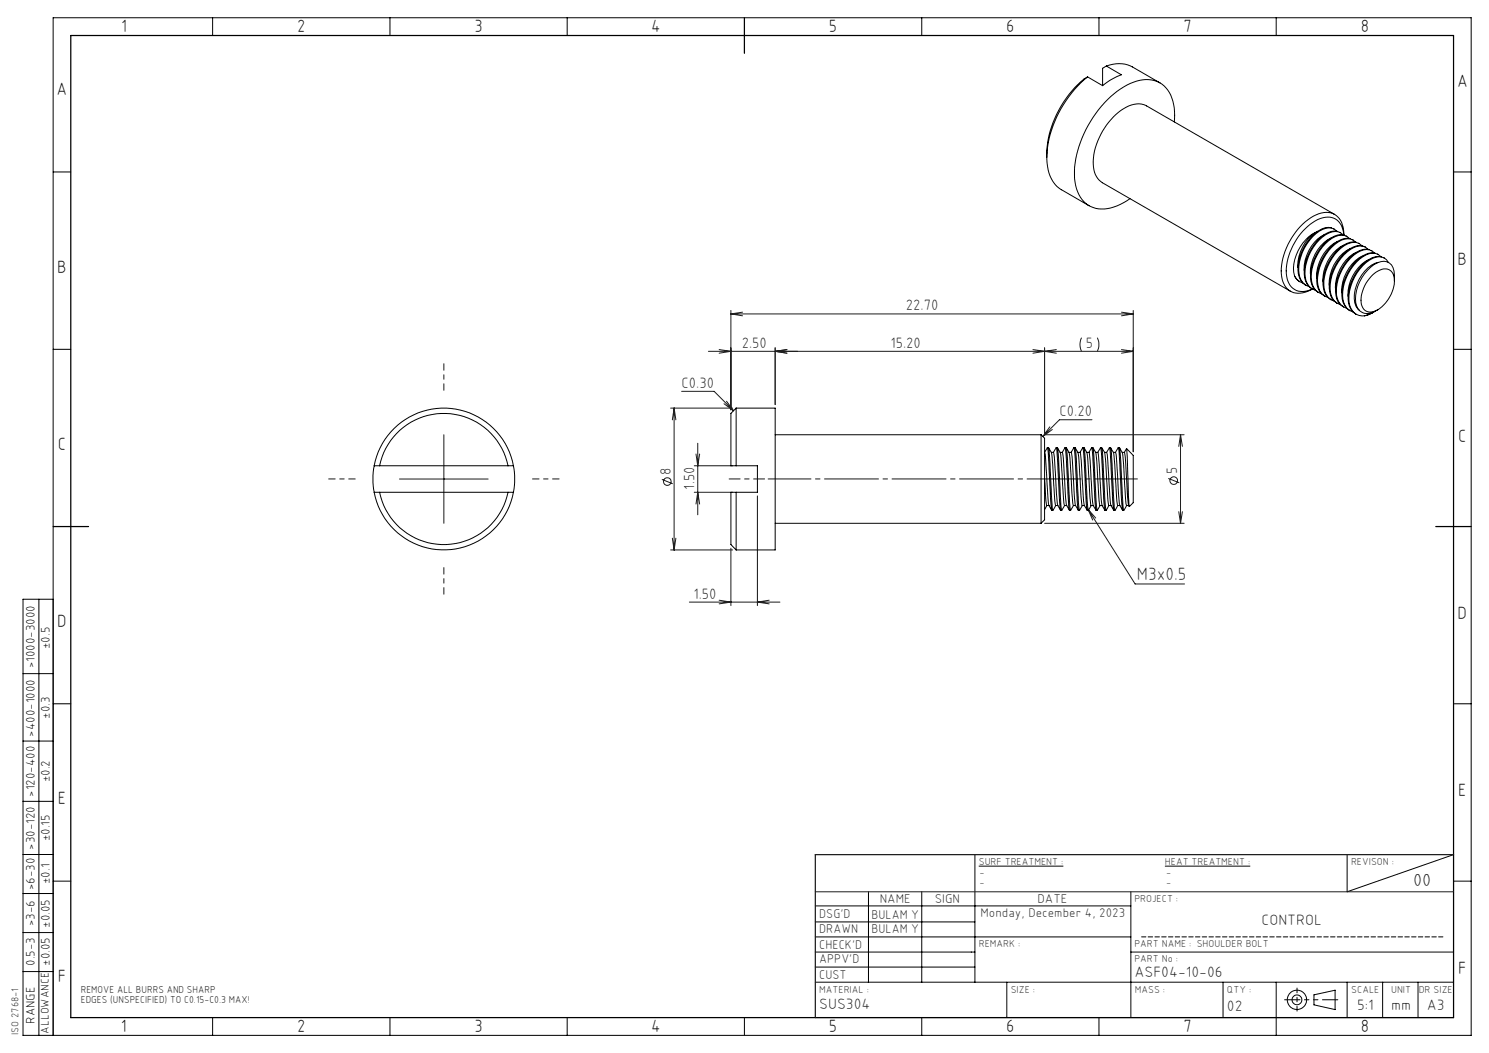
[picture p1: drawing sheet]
<svg xmlns="http://www.w3.org/2000/svg" width="420mm" height="297mm" viewBox="0 0 420 297" stroke-linecap="round" stroke-linejoin="round" font-family="sans-serif">
<g fill="none" stroke="#191924" stroke-width=".28">
<path d="M199.8 99.1h119.9M202.8 98.6l3.4 .5-3.4 .5M206.2 87.6v28M206.2 88.5h113.5M206.2 88.5l3.2 .6M209.4 88l-3.2 .5M218.7 98.1v16M222 98.6l-3.3 .5 3.3 .5M291.4 98.6l3.2 .5M294.6 98.1v24.5h39.4M294.6 99.1l-3.2 .5M294.6 99.1l3.4 .5"/>
<path d="M298 98.6l-3.4 .5M305.1 95.2l-.5 1.8 .5 2.1M309.5 95.2l.5 1.5-.1 1.2-.4 1.2M316.3 98.6l3.4 .5M316.3 88l3.4 .5M319.7 87.6v39.8M319.7 99.1l-3.4 .5M319.7 88.5l-3.4 .6M189.2 115.1h17.5M190.1 115.1v40M190.1 115.1l.5 3.3M190.1 115.1l-.4 3.3"/>
<path d="M192.3 110.4h9.1l5.5 5.4M204.2 113.9l2.7 1.9M204.9 113.2l2 2.6M308 118.4h-9.2l-4.7 4.7M112.7 135.1h25M125.2 122.6v25M186.7 135.2l3.1 1.3M195.8 131.4h10.9M195.8 138.8h10.9M196.3 128.1l.5 3.3 .5-3.3M196.8 125v20.2M213.6 139.9v30.9"/>
<path d="M296.1 120.4l-2 2.7M296.8 121.1l-2.7 2M329.5 134.9l3.1 1.3M333 122.6v25M333 122.6l.5 3.3M333 122.6l-.5 3.3M189.2 155.1h17.5M189.7 151.8l.4 3.3M190.6 151.8l-.5 3.3M196.3 142.2l.5-3.4 .5 3.4M206.2 154.6v16.2M294.6 147.6h39.4"/>
<path d="M306.9 143.6l13.3 21.1h13.9M306.9 143.6l2.2 2.5M306.9 143.6l1.3 3.1M332.5 144.3l.5 3.3M333.5 144.3l-.5 3.3M194.5 169.8h25.5M202.8 169.3l3.4 .5-3.4 .5M217 169.3l-3.4 .5 3.4 .5M230 251.5h180"/>
<circle cx="188.2" cy="135.8" r="1.07"/>
<circle cx="331.1" cy="135.6" r="1.08"/>
</g>
<g fill="none" stroke="#000" stroke-width=".28">
<path d="M60 5v5M110 5v5M160 5v5M260 5v5M310 5v5M312.1 18.6l4.2 2.5a18.1 18.1 0 0 0-5.3 3.1M312.1 18.6a8.9 8.9 0 0 1 7.3 .3l7.8 4.5M312.1 18.6l-1.1 .7v4.9M360 5v5M306.8 21.7a30.8 30.8 0 0 0-11.5 24.3 9.3 9.3 0 0 0 4.1 7.5l7.8 4.5M306.8 21.7a28.3 28.3 0 0 0-10.2 14 23.8 23.8 0 0 0-1.3 8.7M306.8 21.7l4.2 2.5"/>
<path d="M331.3 34.4a11.8 11.8 0 0 0-3.5-10.7 9.2 9.2 0 0 0-9.9 .3 30.9 30.9 0 0 0-14.8 25.4 9.5 9.5 0 0 0 4.5 8.8 10.7 10.7 0 0 0 10.3-1.6l.8-.6M15 48.5h5M410 48.5h5M365.2 77.9l.6 .9 .8 .6M365.2 77.9a3.4 3.4 0 0 0 2.3 1.9M370.9 65.6a12.1 12.1 0 0 0-6 11.2l.3 1.1M370.9 65.6a11.6 11.6 0 0 0-4.8 9.9M371.7 65.2l-.8 .4M373.6 66.1a11.1 11.1 0 0 0-5.7 10.4M375.4 67.2a11.1 11.1 0 0 0-5.7 10.3M375.6 64.3a4.9 4.9 0 0 0-4.6 1.5 13.6 13.6 0 0 0-4.8 11.5 4.1 4.1 0 0 0 2.2 3.2M376.1 64.5l.2 .1"/>
<path d="M376.5 60.5l-53.1-30.6a6.6 6.6 0 0 0-7.1 1.2 19.3 19.3 0 0 0-7.9 16 5.7 5.7 0 0 0 2.5 4.4l53.1 30.6M377 65.2a3.1 3.1 0 0 0-3.9-.5 13 13 0 0 0-6.5 13.4 3.7 3.7 0 0 0 2.6 2.7M377.2 68.2a11.1 11.1 0 0 0-5.8 10.3M377.3 65.3a4.9 4.9 0 0 0-4.6 1.5 13.6 13.6 0 0 0-4.7 11.5 4 4 0 0 0 2.2 3.2 4.7 4.7 0 0 1-5 .1 4.7 4.7 0 0 1-2.4-4.4 17.3 17.3 0 0 1 9.6-15.5 4.5 4.5 0 0 1 6.6 3.8v.7M377.9 65.5l.2 .1M378.8 66.2a3.1 3.1 0 0 0-3.9-.5 13 13 0 0 0-6.5 13.4 3.7 3.7 0 0 0 2.6 2.7M379 69.2a11.1 11.1 0 0 0-5.8 10.3M379.1 66.2a5.5 5.5 0 0 0-4.4-6.3 11.1 11.1 0 0 0-8.6 4.7 17.8 17.8 0 0 0-4.4 14.2 4.9 4.9 0 0 0 7.2 3.4l1.3-.7M379.1 66.2v.1M379.1 66.3a4.9 4.9 0 0 0-4.6 1.5 13.6 13.6 0 0 0-4.8 11.5 4.3 4.3 0 0 0 2 3.1M379.7 66.5l.2 .2M380.6 67.3a3.1 3.1 0 0 0-4-.6 13.1 13.1 0 0 0-6.5 13.4 3.9 3.9 0 0 0 2.6 2.8"/>
<path d="M380.7 70.2a11.1 11.1 0 0 0-5.7 10.4M380.9 67.3a4.9 4.9 0 0 0-4.6 1.5 13.5 13.5 0 0 0-4.8 11.5 4 4 0 0 0 2.2 3.2M381.4 67.6l.3 .1M382.3 68.3a3.2 3.2 0 0 0-3.9-.6 13.4 13.4 0 0 0-6.7 12.6 4 4 0 0 0 2.8 3.6M382.5 71.2a11.3 11.3 0 0 0-5.8 10.4M382.7 68.4a4.9 4.9 0 0 0-4.7 1.4 13.4 13.4 0 0 0-4.7 11.5 4.1 4.1 0 0 0 2.2 3.3M383.2 68.6l.2 .1M384.1 69.3a3.1 3.1 0 0 0-3.9-.5 13.4 13.4 0 0 0-6.7 12.5 4.1 4.1 0 0 0 2.8 3.6M384.2 72.2a11.3 11.3 0 0 0-5.7 10.4M384.4 69.4a4.9 4.9 0 0 0-4.6 1.5 13.4 13.4 0 0 0-4.7 11.4 4.1 4.1 0 0 0 2.1 3.3M385 69.6l.2 .1M385.9 70.3a3.4 3.4 0 0 0-4.9 0 13.1 13.1 0 0 0-5.5 12.9 3.9 3.9 0 0 0 2.6 2.7"/>
<path d="M386 73.3a11.3 11.3 0 0 0-5.7 10.3M386.2 70.4a4.9 4.9 0 0 0-4.6 1.5 13.6 13.6 0 0 0-4.8 11.5 4.1 4.1 0 0 0 2.2 3.2M386.8 70.6l.2 .2M387.1 77.6a4.1 4.1 0 0 1 5-1.4 4.6 4.6 0 0 1 .9 5.3 9.4 9.4 0 0 1-5.9 6.4 2.73 2.73 0 0 1-3.2-3.2 10.5 10.5 0 0 1 3.2-7.1zM387.6 71.4a3.1 3.1 0 0 0-3.9-.6 13 13 0 0 0-6.5 13.4 3.9 3.9 0 0 0 2.6 2.8M387.9 71.4a4.9 4.9 0 0 0-4.5 1.5 13.5 13.5 0 0 0-4.8 11.5 4.1 4.1 0 0 0 2.2 3.2M388.5 71.6l.2 .2M388.8 74a9 9 0 0 0-6.1 6.2 7 7 0 0 0 .3 7l.4 .3M389.4 72.4a3.4 3.4 0 0 0-4.9 0 13.1 13.1 0 0 0-5.5 12.8 3.7 3.7 0 0 0 2.6 2.7M389.7 72.5a4.9 4.9 0 0 0-4.6 1.4 13.5 13.5 0 0 0-4.7 11.5 4.1 4.1 0 0 0 2.1 3.2M390.3 72.7l.2 .1M391.6 74a2.98 2.98 0 0 0-4.4-1.2 13 13 0 0 0-6.4 13.5 3.7 3.7 0 0 0 4 2.8"/>
<path d="M393.3 79.2v-1.5a3.5 3.5 0 0 0-2.9-4 9.2 9.2 0 0 0-6.9 5.8 8.6 8.6 0 0 0-.4 7.6 3.9 3.9 0 0 0 5.5 .3M15 98.5h5M371.7 82.4l.2 .1M387.3 88.1l-2.5 1M387.7 87.8l-2.9 1.3M410 98.5h5M207.6 115.1v16.3M207.6 115.1l-1.4 1.5v14.8h7.4v7.4h-7.4v14.8l1.4 1.5M207.6 115.1h11.1v40h-11.1M105.6 131.4a20 20 0 0 1 19.6-16.3 20 20 0 0 1 19.6 16.3M105.6 138.8a20 20 0 0 0 19.6 16.3 20 20 0 0 0 19.6-16.3M105.6 131.4a20 20 0 0 0 0 7.4"/>
<path d="M105.6 138.8h39.2M105.6 131.4h39.2M107.1 131.4a18.5 18.5 0 0 1 18.1-14.8 18.5 18.5 0 0 1 18.1 14.8M107.1 138.8a18.5 18.5 0 0 0 18.1 14.8 18.5 18.5 0 0 0 18.1-14.8M144.8 131.4a20 20 0 0 1 0 7.4M207.6 138.8v16.3M218.7 122.6h75M293.7 122.6v25M293.7 122.6l.9 1v23l-.9 1M294.6 135.1l.7 7.5M295.4 126.3l-.4 .7a1.85 1.85 0 0 0-.1 1.9l1 13.7M295.7 126.3h-.3l.3 1.6 1 16"/>
<path d="M296.5 127.6h.6M297.1 127.6l.3 1.3 .6 10.4 .4 3.3M297.9 126.3l-.8 1.3M298.2 126.3h-.3l.2 .9 1.1 16.7M299 127.6h.6M299.6 127.6l.3 1.3 .7 11.5 .3 2.2M300.4 126.3l-.8 1.3M300.7 126.3h-.3l1.3 17.6M301.6 127.6h.6l.2 1.3 .7 11.5 .3 2.2M302.9 126.3l-.8 1.3M303.2 126.3h-.3l1.3 17.6M304 127.6h.7"/>
<path d="M304.7 127.6l.3 2.2 .6 11.5 .3 1.3 .8 1.3M305.4 126.3l-.8 1.3M305.8 126.3h-.4l1.3 17.6M306.5 127.6h.7l.1 .6 1.1 14.4M307.9 126.3l-.8 1.3M308.3 126.3h-.4l1.2 17.6M309 127.6h.6M309.6 127.6l.5 3.3 .8 11.7M310.4 126.3l-.8 1.3M310.7 126.3h-.3l1.2 17.6M311.5 127.6h.6M312.1 127.6l.3 1.3 1 13.7"/>
<path d="M312.9 126.3l-.8 1.3M313.2 126.3h-.3l.3 1.6 .9 16M314 127.6h.6M314.6 127.6l.3 1.3 .6 10.4 .4 3.3M315.4 126.3l-.8 1.3M315.7 126.3h-.3l.3 1.6 1 16M316.5 127.6h.6M317.1 127.6l.7-1.1 .8 16.3M317.1 127.6l.3 1.3 .7 11.5 .3 2.2M317.8 126.5l1.9 1.9v13.4l-1.1 1.1M218.7 147.6h75M295.3 142.6l-.7 1.1"/>
<path d="M295.3 142.6h.6M295.9 142.6l.8 1.3M297.8 142.6l-.3-2.2-.8-12.2-.1-.6-.8-1.3 1.2 17.6h-.3M297.8 142.6l-.8 1.3M297.8 142.6h.6M298.4 142.6l.8 1.3M299.2 143.9h.3M300.3 142.6l-.3-2.2-.8-12.2-.9-1.9 1.2 17.6M300.3 142.6l-.8 1.3M300.3 142.6h.6M300.9 142.6l.8 1.3M302.8 142.6l-.4-3.3-.6-10.4-.2-1.3-.8-1.3 .3 3.6 .6 11.5 .3 2.5h-.3"/>
<path d="M302.8 142.6l-.8 1.3M302.8 142.6h.6M303.4 142.6l.8 1.3M304.2 143.9h.3M305.3 142.6l-.4-2.2-.6-11.5-.2-1.3-.8-1.3 .9 15.1 .3 2.5M305.3 142.6h.6M305.3 142.6l-.8 1.3M307.8 142.6l-.8 1.3M308.4 142.6l.8 1.3M308.4 142.6h-.6l-.2-.5-.8-13.2-.2-1.3-.8-1.3 1.2 17.6h-.3M310.3 142.6l-.3-2.2-.8-12.2-.9-1.9 1.2 17.6h-.3M310.3 142.6h.6"/>
<path d="M310.3 142.6l-.8 1.3M310.9 142.6l.7 1.3M312.8 142.6l-.3-2.2-.8-12.2-.1-.6-.8-1.3 1.2 17.6h-.4M312.8 142.6l-.8 1.3M312.8 142.6h.6M313.4 142.6l.7 1.3M315.3 142.6l-.3-2.2-.8-12.2-.1-.6-.8-1.3 1.2 17.6h-.4M315.3 142.6l-.8 1.3M315.3 142.6h.6M315.9 142.6l.8 1.3M316.7 143.9h.3M317.8 142.6l-.3-2.2-.8-12.2-.9-1.9 1.2 17.6"/>
<path d="M317.8 142.6l-.8 1.3M317.8 142.6h.6M318.4 142.6l.1 .3M11 169v123M15 169h-8.5v123h408.5v-287h-400v287M6.5 190h8.5M15 198.5h5M410 198.5h5M6.5 209h8.5M6.5 226h8.5M6.5 241h8.5M6.5 252h8.5"/>
<path d="M15 248.5h5M230 255.5h89M245 251.5v25.5M260 251.5v25.5M275 241v36M276.1 244.3h23.8M319 251.5v35.5M328.6 244.3h24.1M380 241v10.5l30-10.5v46h-180M410 248.5h5M6.5 274h8.5M6.5 263h8.5"/>
<path d="M230 268.5h45M230 277h180M230 272.8h45M230 260h45M230 264.3h89M284 277v10M319 268.5h91M345 277v10M360 277v15M380 277v10M390 277v10M400 277v10"/>
<path d="M60 287v5M110 287v5M160 287v5M210 287v5M260 287v5M310 287v5M370.6 280.6l6-1.3v5.5l-6-1.4z"/>
<circle cx="365.8" cy="282" r="1.38"/>
<circle cx="365.8" cy="282" r="2.72"/>
</g>
<path d="M215.7 135.1h-10" fill="none" stroke="#191924" stroke-width=".28" stroke-dasharray="15.2 1.3 1.3 1.3" stroke-dashoffset="12.1"/>
<path d="M320.8 135.1h-104.1" fill="none" stroke="#191924" stroke-width=".28" stroke-dasharray="15.2 1.3 1.3 1.3" stroke-dashoffset="3.2"/>
<path d="M125.2 110.1v-7.5M100.2 135.1h-7.5M150.2 135.1h7.5M125.2 160.1v7.5" fill="none" stroke="#191924" stroke-width=".28" stroke-dasharray="15.2 1.3 1.3 1.3" stroke-dashoffset="13.4"/>
<path d="M365.9 278.7v6.5" fill="none" stroke="#000" stroke-width=".28" stroke-dasharray="15.2 1.3 1.3 1.3" stroke-dashoffset="13.9"/>
<path d="M407 264.3h-85" fill="none" stroke="#000" stroke-width=".28" stroke-dasharray="1.3 .6"/>
<path d="M377.4 282h-15.1" fill="none" stroke="#000" stroke-width=".28" stroke-dasharray="6.3 1.3 1.3 1.3 1.3 1.3" stroke-dashoffset="2"/>
<path d="M20 10h390v277h-390zM210 5v10M15 148.5h10M405 148.5h10" fill="none" stroke="#000" stroke-width=".35"/>
<path d="M410 241h-180v46" fill="none" stroke="#191924" stroke-width=".35"/>
<g font-size="5">
<text x="34.2" y="9.1">1</text>
<text x="83.8" y="9.1">2</text>
<text x="133.8" y="9.1">3</text>
<text x="183.7" y="9.1">4</text>
<text x="233.8" y="9.1">5</text>
<text x="283.8" y="9.1">6</text>
<text x="333.8" y="9.1">7</text>
<text x="383.8" y="9.1">8</text>
<text x="16" y="26.9">A</text>
<text x="411" y="24.6">A</text>
<text x="16.2" y="76.9">B</text>
<text x="411.2" y="74.6">B</text>
<text x="411.3" y="124.6">C</text>
<text x="16.3" y="126.9">C</text>
<text x="16.2" y="176.9">D</text>
<text x="411.2" y="174.6">D</text>
<text x="16.3" y="226.9">E</text>
<text x="411.3" y="224.6">E</text>
<text x="411.3" y="274.6">F</text>
<text x="16.3" y="276.9">F</text>
<text x="34.1" y="291.1">1</text>
<text x="83.8" y="291.1">2</text>
<text x="133.8" y="291.1">3</text>
<text x="183.7" y="291.2">4</text>
<text x="233.8" y="291.1">5</text>
<text x="283.8" y="291.1">6</text>
<text x="333.8" y="291.2">7</text>
<text x="383.8" y="291.2">8</text>
</g>
<text font-size="5" fill="#191924" x="320.7" y="163.5">M3x0.5</text>
<text font-size="4.9" fill="#191924" x="398.6" y="249.9">00</text>
<g font-size="4.2" fill="#191924">
<text x="255.5" y="87.6">22.70</text>
<text x="209.2" y="98.1">2.50</text>
<text x="251.2" y="98.1">15.20</text>
<text x="306.3" y="98.1">5</text>
<text x="192.3" y="109.4">C0.30</text>
<text x="298.9" y="117.4">C0.20</text>
<text x="189.2" y="134" transform="rotate(-90 189.2 134)">8</text>
<text x="332" y="133.8" transform="rotate(-90 332 133.8)">5</text>
<text x="195.9" y="138.1" transform="rotate(-90 195.9 138.1)">1.50</text>
<text x="195.6" y="168.8">1.50</text>
<text x="355.9" y="260.8">CONTROL</text>
<text x="320" y="275.6">ASF04-10-06</text>
<text x="231.1" y="284.6">SUS304</text>
<text x="346.1" y="285">02</text>
<text x="382.8" y="284.8">5:1</text>
<text x="392.4" y="284.8">mm</text>
<text x="402.5" y="284.8">A3</text>
</g>
<g font-size="3.6" fill="#191924">
<text x="248.1" y="254.6">NAME</text>
<text x="263.7" y="254.6">SIGN</text>
<text x="292.6" y="254.6">DATE</text>
<text x="231.1" y="258.9">DSG'D</text>
<text x="231.1" y="263.3">DRAWN</text>
<text x="245.8" y="263.3">BULAM Y</text>
<text x="245.8" y="259.3">BULAM Y</text>
<text x="231.1" y="267.5">CHECK'D</text>
<text x="231.1" y="271.6">APPV'D</text>
<text x="231.1" y="276">CUST</text>
</g>
<g font-size="3.5">
<text x="14.1" y="183.1" transform="rotate(-90 14.1 183.1)">±0.5</text>
<text x="9.8" y="188.5" transform="rotate(-90 9.8 188.5)">&gt;1000-3000</text>
<text x="14.1" y="202.8" transform="rotate(-90 14.1 202.8)">±0.3</text>
<text x="9.8" y="207.8" transform="rotate(-90 9.8 207.8)">&gt;400-1000</text>
<text x="14.1" y="220.7" transform="rotate(-90 14.1 220.7)">±0.2</text>
<text x="9.8" y="224.7" transform="rotate(-90 9.8 224.7)">&gt;120-400</text>
<text x="9.8" y="239.7" transform="rotate(-90 9.8 239.7)">&gt;30-120</text>
<text x="14.1" y="237.3" transform="rotate(-90 14.1 237.3)">±0.15</text>
<text x="9.8" y="251" transform="rotate(-90 9.8 251)">&gt;6-30</text>
<text x="14.1" y="249.3" transform="rotate(-90 14.1 249.3)">±0.1</text>
<text x="9.8" y="261.3" transform="rotate(-90 9.8 261.3)">&gt;3-6</text>
<text x="14.1" y="261.7" transform="rotate(-90 14.1 261.7)">±0.05</text>
<text x="9.8" y="272.4" transform="rotate(-90 9.8 272.4)">0.5-3</text>
<text x="14.1" y="272.4" transform="rotate(-90 14.1 272.4)">±0.05</text>
<text x="9.8" y="288.7" transform="rotate(-90 9.8 288.7)">RANGE</text>
</g>
<text font-size="3.5" fill="#191924" x="276.6" y="258.5">Monday, December 4, 2023</text>
<text font-size="3.2" x="13.8" y="291.5" transform="rotate(-90 13.8 291.5)">ALLOWANCE</text>
<g font-size="2.8" fill="#191924">
<text x="276.1" y="244">SURF TREATMENT :</text>
<text x="328.6" y="244">HEAT TREATMENT :</text>
<text x="381.1" y="244">REVISON :</text>
<text x="276.3" y="250">-</text>
<text x="276.3" y="247">-</text>
<text x="329" y="250">-</text>
<text x="329" y="247">-</text>
<text x="320" y="254.4">PROJECT :</text>
<text x="276.1" y="267.2">REMARK :</text>
<text x="320" y="267.2">PART NAME : SHOULDER BOLT</text>
<text x="320" y="271.4">PART No :</text>
<text x="231.1" y="279.9">MATERIAL :</text>
<text x="285.1" y="279.9">SIZE :</text>
<text x="320.1" y="279.9">MASS :</text>
<text x="346.1" y="279.9">QTY :</text>
<text x="381.1" y="279.9">SCALE</text>
<text x="392.4" y="279.9">UNIT</text>
<text x="400.2" y="279.9">DR SIZE</text>
<text x="5.3" y="291.9" transform="rotate(-90 5.3 291.9)">ISO 2768-1</text>
</g>
<g font-size="2.8">
<text x="22.8" y="280.1">REMOVE ALL BURRS AND SHARP</text>
<text x="22.8" y="283">EDGES (UNSPECIFIED) TO C0.15-C0.3 MAX!</text>
</g>
</svg>
